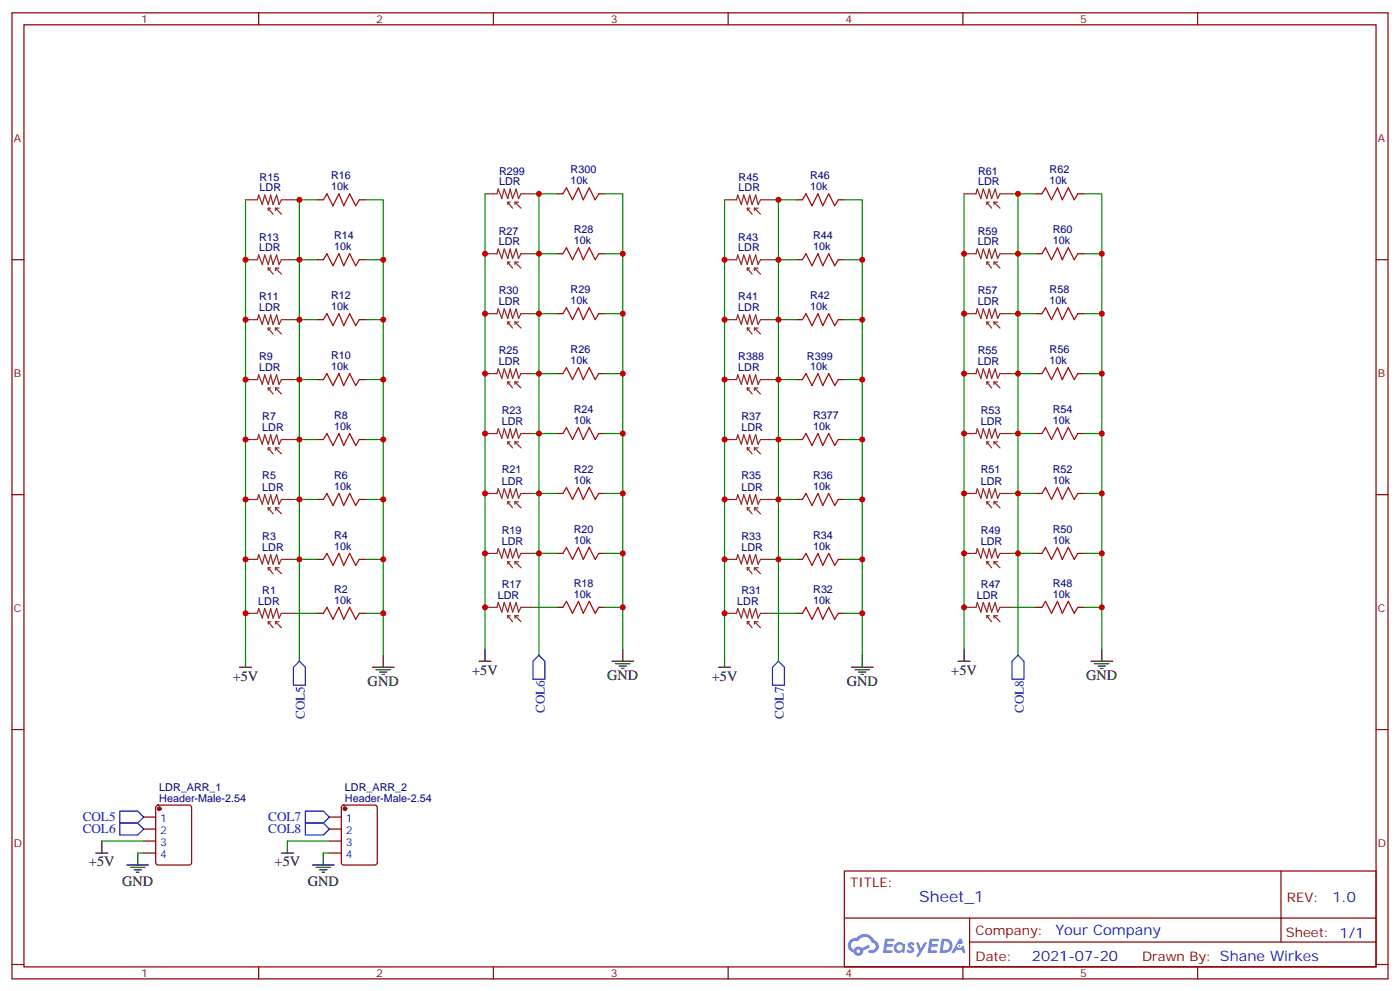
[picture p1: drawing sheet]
<svg xmlns="http://www.w3.org/2000/svg" width="412mm" height="292mm" viewBox="0 0 412 292" stroke-linecap="round" stroke-linejoin="round" font-family="sans-serif">
<g fill="none" stroke="#870000" stroke-width=".35">
<path d="M3.5 3.8h405.4v284.3h-405.4zM7.1 7.3h398.2v277.3h-398.2zM76.2 3.8v3.5M145.3 3.8v3.5M214.5 3.8v3.5M283.6 3.8v3.5M352.8 3.8v3.5M3.5 76.4h3.6M405.3 76.4h3.6M3.5 145.6h3.6M405.3 145.6h3.6M3.5 214.7h3.6"/>
<path d="M405.3 214.7h3.6M248.7 256.4h156.6v28.2h-156.6zM377.3 256.4v20.9M248.7 270.2h156.5M285.6 277.3h119.6M285.6 270.2v14.1M3.5 283.9h3.6M76.2 284.6v3.5M145.3 284.6v3.5M214.5 284.6v3.5M283.6 284.6v3.5M352.8 284.6v3.5"/>
<path d="M405.3 283.9h3.6"/>
</g>
<g fill="#5487ff">
<path d="M267.7 277.5a1.22 1.22 0 0 1 1.7 .3l-.4 .6a.47 .47 0 0 0-.3-.4 .47 .47 0 0 0-.5 .2l.1 .2a1.14 1.14 0 0 1 .8 1.7 1.14 1.14 0 0 1-1.9 0l-.2-.2 .5-.5 .7 .4a.29 .29 0 0 0 .3-.2 .29 .29 0 0 0-.2-.4 1.04 1.04 0 0 1-.6-1.7z"/>
<path d="M260.7 276.3h2.4l.3 .2-.2 .5h-1.8l-.1 .9h1.5l.3 .4-.3 .3h-1.6l-.2 1.1 1.7 .1 .2 .3-.2 .3h-2.6z"/>
<path d="M273.8 276.3h2.4l.3 .2-.1 .5h-1.8l-.2 .9h1.6l.3 .4-.4 .3h-1.6l-.1 1.1 1.7 .1 .2 .3-.2 .3h-2.6z"/>
<path d="M282.6 276.3h.7l.3 1.2-.6 .4a.69 .69 0 0 0-1 .2 .69 .69 0 0 0 .4 1 .69 .69 0 0 0 .9-.6l.5-.3 .6 2.2h-.8l-.2-.8h-1.8l-.5 .8h-.8z"/>
<path d="M269.8 277.4h.8l.6 1.8 1.1-1.8h.9l-2.6 4.2h-.8l.9-1.6z"/>
<path d="M277.4 276.3l-.6 4.1h1.3a2.11 2.11 0 0 0 2.5-2.1 2.11 2.11 0 0 0-2.5-2zM278.1 277a1.39 1.39 0 0 1 1.7 1.4 1.39 1.39 0 0 1-1.8 1.3h-.3z"/>
<path d="M263.7 277.9a1.54 1.54 0 0 0-.1 2.2 1.54 1.54 0 0 0 2.2 .1l.6 .2 .3-2.3-.2-.2h-.4a1.49 1.49 0 0 0-2.4 0zM264 278.9a.94 .94 0 0 1 1.8 0 .94 .94 0 0 1-1.8 0z"/>
<path d="M250.4 276.7a2.18 2.18 0 0 0 1.1 3.7 1.44 1.44 0 0 0 1.6 .9 1.44 1.44 0 0 0 1.2-1.5l2-1-.5-.7-1.9 .9a1.47 1.47 0 0 0-2.4 .5 1.39 1.39 0 0 1-.7-2 1.39 1.39 0 0 1 2-.4 2.12 2.12 0 0 1 2.2-1.3 2.12 2.12 0 0 1 1.9 1.7 1.14 1.14 0 0 1 1.1 1.4 1.14 1.14 0 0 1-1.7 .7 .43 .43 0 0 0-.5 .4 .43 .43 0 0 0 .4 .5 1.98 1.98 0 0 0 2.5-1.3 1.98 1.98 0 0 0-1.2-2.5 3.1 3.1 0 0 0-5.3-.7l-.9 .1zM252.3 280a.55 .55 0 0 1 1.1 0 .55 .55 0 0 1-1.1 0z"/>
<circle cx="282.6" cy="278.4" r=".26"/>
</g>
<g fill="none" stroke="#a10000" stroke-width=".35">
<path d="M95.2 58.8l1.1-1.8 1.8 3.6 1.7-3.6 1.4 3.6 1.8-3.6 1.8 3.6 1-1.8M165.8 57l1.1-1.7 1.7 3.5 1.8-3.5 1.4 3.5 1.8-3.5 1.7 3.5 1.1-1.8M236.4 58.8l1-1.8 1.8 3.6 1.7-3.6 1.5 3.6 1.7-3.6 1.8 3.6 1-1.8M306.9 57l1.1-1.7 1.7 3.5 1.8-3.5 1.4 3.5 1.8-3.5 1.7 3.5 1.1-1.8M95.2 76.4l1.1-1.7 1.8 3.5 1.7-3.5 1.4 3.5 1.8-3.5 1.8 3.5 1-1.8M165.8 74.7l1.1-1.8 1.7 3.5 1.8-3.5 1.4 3.5 1.8-3.5 1.7 3.5 1.1-1.7M236.4 76.4l1-1.7 1.8 3.5 1.7-3.5 1.5 3.5 1.7-3.5 1.8 3.5 1-1.8M306.9 74.7l1.1-1.8 1.7 3.5 1.8-3.5 1.4 3.5 1.8-3.5 1.7 3.5 1.1-1.7M95.2 94.1l1.1-1.8 1.8 3.5 1.7-3.5 1.4 3.5 1.8-3.5 1.8 3.5 1-1.7M165.8 92.3l1.1-1.7 1.7 3.5 1.8-3.5 1.4 3.5 1.8-3.5 1.7 3.5 1.1-1.8M236.4 94.1l1-1.8 1.8 3.5 1.7-3.5 1.5 3.5 1.7-3.5 1.8 3.5 1-1.7M306.9 92.3l1.1-1.7 1.7 3.5 1.8-3.5 1.4 3.5 1.8-3.5 1.7 3.5 1.1-1.8"/>
<path d="M95.2 111.7l1.1-1.7 1.8 3.5 1.7-3.5 1.4 3.5 1.8-3.5 1.8 3.5 1-1.8M165.8 110l1.1-1.8 1.7 3.5 1.8-3.5 1.4 3.5 1.8-3.5 1.7 3.5 1.1-1.7M236.4 111.7l1-1.7 1.8 3.5 1.7-3.5 1.5 3.5 1.7-3.5 1.8 3.5 1-1.8M306.9 110l1.1-1.8 1.7 3.5 1.8-3.5 1.4 3.5 1.8-3.5 1.7 3.5 1.1-1.7M95.2 129.4l1.1-1.8 1.8 3.5 1.7-3.5 1.4 3.5 1.8-3.5 1.8 3.5 1-1.7M165.8 127.6l1.1-1.8 1.7 3.6 1.8-3.6 1.4 3.6 1.8-3.6 1.7 3.6 1.1-1.8M236.4 129.4l1-1.8 1.8 3.5 1.7-3.5 1.5 3.5 1.7-3.5 1.8 3.5 1-1.7M306.9 127.6l1.1-1.8 1.7 3.6 1.8-3.6 1.4 3.6 1.8-3.6 1.7 3.6 1.1-1.8M95.2 147l1.1-1.8 1.8 3.6 1.7-3.6 1.4 3.6 1.8-3.6 1.8 3.6 1-1.8M165.8 145.2l1.1-1.7 1.7 3.5 1.8-3.5 1.4 3.5 1.8-3.5 1.7 3.5 1.1-1.8M236.4 147l1-1.8 1.8 3.6 1.7-3.6 1.5 3.6 1.7-3.6 1.8 3.6 1-1.8M306.9 145.2l1.1-1.7 1.7 3.5 1.8-3.5 1.4 3.5 1.8-3.5 1.7 3.5 1.1-1.8"/>
<path d="M95.2 164.6l1.1-1.7 1.8 3.5 1.7-3.5 1.4 3.5 1.8-3.5 1.8 3.5 1-1.8M165.8 162.9l1.1-1.8 1.7 3.5 1.8-3.5 1.4 3.5 1.8-3.5 1.7 3.5 1.1-1.7M165.8 178.8l1.1-1.8 1.7 3.5 1.8-3.5 1.4 3.5 1.8-3.5 1.7 3.5 1.1-1.7M236.4 164.6l1-1.7 1.8 3.5 1.7-3.5 1.5 3.5 1.7-3.5 1.8 3.5 1-1.8M306.9 178.8l1.1-1.8 1.7 3.5 1.8-3.5 1.4 3.5 1.8-3.5 1.7 3.5 1.1-1.7M306.9 162.9l1.1-1.8 1.7 3.5 1.8-3.5 1.4 3.5 1.8-3.5 1.7 3.5 1.1-1.7M95.2 180.5l1.1-1.7 1.8 3.5 1.7-3.5 1.4 3.5 1.8-3.5 1.8 3.5 1-1.8M236.4 180.5l1-1.7 1.8 3.5 1.7-3.5 1.5 3.5 1.7-3.5 1.8 3.5 1-1.8"/>
</g>
<g fill="none" stroke="#870000" stroke-width=".35">
<path d="M93.5 58.8h1.7M105.8 58.8h1.8M164 57h1.8M176.4 57h1.8M234.6 58.8h1.8M246.9 58.8h1.8M305.2 57h1.7M317.5 57h1.8M93.5 76.4h1.7M105.8 76.4h1.8M164 74.7h1.8M176.4 74.7h1.8"/>
<path d="M234.6 76.4h1.8M246.9 76.4h1.8M305.2 74.7h1.7M317.5 74.7h1.8M93.5 94.1h1.7M105.8 94.1h1.8M164 92.3h1.8M176.4 92.3h1.8M234.6 94.1h1.8M246.9 94.1h1.8M305.2 92.3h1.7M317.5 92.3h1.8"/>
<path d="M93.5 111.7h1.7M105.8 111.7h1.8M164 110h1.8M176.4 110h1.8M234.6 111.7h1.8M246.9 111.7h1.8M305.2 110h1.7M317.5 110h1.8M93.5 129.4h1.7M105.8 129.4h1.8M164 127.6h1.8M176.4 127.6h1.8"/>
<path d="M234.6 129.4h1.8M246.9 129.4h1.8M305.2 127.6h1.7M317.5 127.6h1.8M93.5 147h1.7M105.8 147h1.8M164 145.2h1.8M176.4 145.2h1.8M234.6 147h1.8M246.9 147h1.8M305.2 145.2h1.7M317.5 145.2h1.8"/>
<path d="M93.5 164.6h1.7M105.8 164.6h1.8M164 162.9h1.8M164 178.8h1.8M176.4 162.9h1.8M176.4 178.8h1.8M234.6 164.6h1.8M246.9 164.6h1.8M305.2 162.9h1.7M305.2 178.8h1.7M317.5 162.9h1.8M317.5 178.8h1.8"/>
<path d="M93.5 180.5h1.7M105.8 180.5h1.8M234.6 180.5h1.8M246.9 180.5h1.8M46.1 237.2l.5-.2h9.1l.7 .4v16.5l-.4 .6-9.4 .1-.7-.5v-16.4zM100.8 237.2l.4-.2h9.2l.7 .4v16.5l-.4 .6-9.5 .1-.6-.5-.1-16.4zM42.3 240.5h3.6M42.3 244h3.6M42.3 247.5h3.6M42.3 251.1h3.6M97 240.5h3.5M97 244h3.5"/>
<path d="M97 247.5h3.5M97 251.1h3.5"/>
</g>
<g fill="none" stroke="#8c2424" stroke-width=".35">
<path d="M72.3 58.8h3.5l.4-1.4 1.1 2.8 .7-2.8 1 2.8 .7-2.8 .7 2.8 1.1-2.8 .7 2.8 .7-1.4h3.5M142.9 57h3.5l.4-1.4 1 2.9 .7-2.9 1.1 2.9 .7-2.9 .7 2.9 1-2.9 .8 2.9 .7-1.5h3.5M149.6 59.5v.7M149.6 59.5h.7M149.6 59.5l1.4 1.8M151.7 59.5v.7M151.7 59.5l1.8 1.8M151.7 59.5h1.1M213.4 58.8h3.6l.3-1.4 1.1 2.8 .7-2.8 1 2.8 .7-2.8 .7 2.8 1.1-2.8 .7 2.8 .7-1.4h3.5M284 57h3.5l.4-1.4 1 2.9 .7-2.9 1.1 2.9 .7-2.9 .7 2.9 1.1-2.9 .7 2.9 .7-1.5h3.5M290.7 59.5h.7M290.7 59.5v.7"/>
<path d="M290.7 59.5l1.4 1.8M292.8 59.5h1.1M292.8 59.5v.7M292.8 59.5l1.8 1.8M72.3 76.4h3.5l.4-1.4 1.1 2.9 .7-2.9 1 2.9 .7-2.9 .7 2.9 1.1-2.9 .7 2.9 .7-1.5h3.5M79 61.3v.7M79 78.9v.7M79 78.9h.7M79 78.9l1.4 1.8M79 61.3h.7M79 61.3l1.4 1.7M81.1 61.3v.7"/>
<path d="M81.1 78.9v.7M81.1 78.9l1.8 1.8M81.1 78.9h1.1M81.1 61.3l1.8 1.7M81.1 61.3h1.1M142.9 74.7h3.5l.4-1.4 1 2.8 .7-2.8 1.1 2.8 .7-2.8 .7 2.8 1-2.8 .8 2.8 .7-1.4h3.5M149.6 77.2v.7M149.6 77.2h.7M149.6 77.2l1.4 1.7M151.7 77.2v.7M151.7 77.2l1.8 1.7M151.7 77.2h1.1"/>
<path d="M213.4 76.4h3.6l.3-1.4 1.1 2.9 .7-2.9 1 2.9 .7-2.9 .7 2.9 1.1-2.9 .7 2.9 .7-1.5h3.5M220.1 78.9h.7M220.1 61.3h.7M220.1 61.3v.7M220.1 78.9v.7M220.1 61.3l1.4 1.7M220.1 78.9l1.4 1.8M222.2 78.9h1.1M222.2 61.3h1.1M222.2 61.3v.7M222.2 78.9v.7M222.2 61.3l1.8 1.7"/>
<path d="M222.2 78.9l1.8 1.8M284 74.7h3.5l.4-1.4 1 2.8 .7-2.8 1.1 2.8 .7-2.8 .7 2.8 1.1-2.8 .7 2.8 .7-1.4h3.5M290.7 77.2h.7M290.7 77.2v.7M290.7 77.2l1.4 1.7M292.8 77.2h1.1M292.8 77.2v.7M292.8 77.2l1.8 1.7M72.3 94.1h3.5l.4-1.4 1.1 2.8 .7-2.8 1 2.8 .7-2.8 .7 2.8 1.1-2.8 .7 2.8 .7-1.4h3.5M79 96.6v.7M79 96.6h.7M79 96.6l1.4 1.7"/>
<path d="M81.1 96.6v.7M81.1 96.6l1.8 1.7M81.1 96.6h1.1M142.9 92.3h3.5l.4-1.4 1 2.8 .7-2.8 1.1 2.8 .7-2.8 .7 2.8 1-2.8 .8 2.8 .7-1.4h3.5M149.6 94.8v.7M149.6 94.8h.7M149.6 94.8l1.4 1.8M151.7 94.8v.7M151.7 94.8l1.8 1.8M151.7 94.8h1.1M213.4 94.1h3.6l.3-1.4 1.1 2.8 .7-2.8 1 2.8 .7-2.8 .7 2.8 1.1-2.8 .7 2.8 .7-1.4h3.5M220.1 96.6h.7"/>
<path d="M220.1 96.6v.7M220.1 96.6l1.4 1.7M222.2 96.6h1.1M222.2 96.6v.7M222.2 96.6l1.8 1.7M284 92.3h3.5l.4-1.4 1 2.8 .7-2.8 1.1 2.8 .7-2.8 .7 2.8 1.1-2.8 .7 2.8 .7-1.4h3.5M290.7 94.8h.7M290.7 94.8v.7M290.7 94.8l1.4 1.8M292.8 94.8h1.1M292.8 94.8v.7M292.8 94.8l1.8 1.8"/>
<path d="M72.3 111.7h3.5l.4-1.4 1.1 2.8 .7-2.8 1 2.8 .7-2.8 .7 2.8 1.1-2.8 .7 2.8 .7-1.4h3.5M79 114.2v.7M79 114.2h.7M79 114.2l1.4 1.8M81.1 114.2v.7M81.1 114.2l1.8 1.8M81.1 114.2h1.1M142.9 110h3.5l.4-1.5 1 2.9 .7-2.9 1.1 2.9 .7-2.9 .7 2.9 1-2.9 .8 2.9 .7-1.4h3.5M149.6 112.4h.7M149.6 112.4l1.4 1.8M149.6 112.4v.7M151.7 112.4l1.8 1.8"/>
<path d="M151.7 112.4v.7M151.7 112.4h1.1M213.4 111.7h3.6l.3-1.4 1.1 2.8 .7-2.8 1 2.8 .7-2.8 .7 2.8 1.1-2.8 .7 2.8 .7-1.4h3.5M220.1 114.2h.7M220.1 114.2l1.4 1.8M220.1 114.2v.7M222.2 114.2h1.1M222.2 114.2l1.8 1.8M222.2 114.2v.7M284 110h3.5l.4-1.5 1 2.9 .7-2.9 1.1 2.9 .7-2.9 .7 2.9 1.1-2.9 .7 2.9 .7-1.4h3.5M290.7 112.4h.7M290.7 112.4v.7"/>
<path d="M290.7 112.4l1.4 1.8M292.8 112.4h1.1M292.8 112.4v.7M292.8 112.4l1.8 1.8M72.3 129.4h3.5l.4-1.4 1.1 2.8 .7-2.8 1 2.8 .7-2.8 .7 2.8 1.1-2.8 .7 2.8 .7-1.4h3.5M79 131.8v.7M79 131.8h.7M79 131.8l1.4 1.8M81.1 131.8v.7M81.1 131.8l1.8 1.8M81.1 131.8h1.1M142.9 127.6h3.5l.4-1.4 1 2.8 .7-2.8 1.1 2.8 .7-2.8 .7 2.8 1-2.8 .8 2.8 .7-1.4h3.5"/>
<path d="M149.6 130.1v.7M149.6 130.1h.7M149.6 130.1l1.4 1.7M151.7 130.1v.7M151.7 130.1l1.8 1.7M151.7 130.1h1.1M213.4 129.4h3.6l.3-1.4 1.1 2.8 .7-2.8 1 2.8 .7-2.8 .7 2.8 1.1-2.8 .7 2.8 .7-1.4h3.5M220.1 131.8h.7M220.1 131.8v.7M220.1 131.8l1.4 1.8M222.2 131.8h1.1M222.2 131.8v.7"/>
<path d="M222.2 131.8l1.8 1.8M284 127.6h3.5l.4-1.4 1 2.8 .7-2.8 1.1 2.8 .7-2.8 .7 2.8 1.1-2.8 .7 2.8 .7-1.4h3.5M290.7 130.1h.7M290.7 130.1v.7M290.7 130.1l1.4 1.7M292.8 130.1h1.1M292.8 130.1v.7M292.8 130.1l1.8 1.7M72.3 147h3.5l.4-1.4 1.1 2.8 .7-2.8 1 2.8 .7-2.8 .7 2.8 1.1-2.8 .7 2.8 .7-1.4h3.5M79 149.5v.7M79 149.5h.7M79 149.5l1.4 1.7"/>
<path d="M81.1 149.5v.7M81.1 149.5l1.8 1.7M81.1 149.5h1.1M142.9 145.2h3.5l.4-1.4 1 2.8 .7-2.8 1.1 2.8 .7-2.8 .7 2.8 1-2.8 .8 2.8 .7-1.4h3.5M149.6 147.7v.7M149.6 147.7h.7M149.6 147.7l1.4 1.8M151.7 147.7v.7M151.7 147.7l1.8 1.8M151.7 147.7h1.1M213.4 147h3.6l.3-1.4 1.1 2.8 .7-2.8 1 2.8 .7-2.8 .7 2.8 1.1-2.8 .7 2.8 .7-1.4h3.5M220.1 149.5h.7"/>
<path d="M220.1 149.5v.7M220.1 149.5l1.4 1.7M222.2 149.5h1.1M222.2 149.5v.7M222.2 149.5l1.8 1.7M284 145.2h3.5l.4-1.4 1 2.8 .7-2.8 1.1 2.8 .7-2.8 .7 2.8 1.1-2.8 .7 2.8 .7-1.4h3.5M290.7 147.7h.7M290.7 147.7v.7M290.7 147.7l1.4 1.8M292.8 147.7h1.1M292.8 147.7v.7M292.8 147.7l1.8 1.8"/>
<path d="M72.3 164.6h3.5l.4-1.4 1.1 2.9 .7-2.9 1 2.9 .7-2.9 .7 2.9 1.1-2.9 .7 2.9 .7-1.5h3.5M79 167.1v.7M79 167.1h.7M79 167.1l1.4 1.8M81.1 167.1v.7M81.1 167.1l1.8 1.8M81.1 167.1h1.1M142.9 162.9h3.5l.4-1.4 1 2.8 .7-2.8 1.1 2.8 .7-2.8 .7 2.8 1-2.8 .8 2.8 .7-1.4h3.5M142.9 178.8h3.5l.4-1.5 1 2.9 .7-2.9 1.1 2.9 .7-2.9 .7 2.9 1-2.9 .8 2.9 .7-1.4h3.5M149.6 165.3v.8M149.6 165.3h.7M149.6 165.3l1.4 1.8"/>
<path d="M151.7 165.3v.8M151.7 165.3l1.8 1.8M151.7 165.3h1.1M213.4 164.6h3.6l.3-1.4 1.1 2.9 .7-2.9 1 2.9 .7-2.9 .7 2.9 1.1-2.9 .7 2.9 .7-1.5h3.5M220.1 167.1h.7M220.1 167.1v.7M220.1 167.1l1.4 1.8M222.2 167.1h1.1M222.2 167.1v.7M222.2 167.1l1.8 1.8M284 162.9h3.5l.4-1.4 1 2.8 .7-2.8 1.1 2.8 .7-2.8 .7 2.8 1.1-2.8 .7 2.8 .7-1.4h3.5M284 178.8h3.5l.4-1.5 1 2.9 .7-2.9 1.1 2.9 .7-2.9 .7 2.9 1.1-2.9 .7 2.9 .7-1.4h3.5"/>
<path d="M290.7 165.3h.7M290.7 165.3v.8M290.7 165.3l1.4 1.8M292.8 165.3h1.1M292.8 165.3v.8M292.8 165.3l1.8 1.8M72.3 180.5h3.5l.4-1.4 1.1 2.8 .7-2.8 1 2.8 .7-2.8 .7 2.8 1.1-2.8 .7 2.8 .7-1.4h3.5M79 183h.7M79 183l1.4 1.7M79 183v.7M81.1 183l1.8 1.7M81.1 183v.7"/>
<path d="M81.1 183h1.1M149.6 181.2v.7M149.6 181.2h.7M149.6 181.2l1.4 1.8M151.7 181.2v.7M151.7 181.2l1.8 1.8M151.7 181.2h1.1M213.4 180.5h3.6l.3-1.4 1.1 2.8 .7-2.8 1 2.8 .7-2.8 .7 2.8 1.1-2.8 .7 2.8 .7-1.4h3.5M220.1 183l1.4 1.7M220.1 183h.7M220.1 183v.7M222.2 183h1.1"/>
<path d="M222.2 183v.7M222.2 183l1.8 1.7M290.7 181.2h.7M290.7 181.2l1.4 1.8M290.7 181.2v.7M292.8 181.2h1.1M292.8 181.2l1.8 1.8M292.8 181.2v.7"/>
</g>
<g fill="none" stroke="#008700" stroke-width=".35">
<path d="M72.3 58.8v134.1M86.4 58.8h7.1M88.2 58.8v135.8M107.6 58.8h5.3v134.1M142.9 57v134.1M157 57h7M158.7 57v135.9M178.2 57h5.2v134.1M213.4 58.8v134.1M227.5 58.8h7.1M229.3 58.8v135.8M248.7 58.8h5.3v134.1"/>
<path d="M284 57v134.1M298.1 57h7.1M299.9 57v135.9M319.3 57h5.3v134.1M86.4 76.4h7.1M107.6 76.4h5.3M157 74.7h7M178.2 74.7h5.2M227.5 76.4h7.1M248.7 76.4h5.3M298.1 74.7h7.1M319.3 74.7h5.3"/>
<path d="M86.4 94.1h7.1M107.6 94.1h5.3M157 92.3h7M178.2 92.3h5.2M227.5 94.1h7.1M248.7 94.1h5.3M298.1 92.3h7.1M319.3 92.3h5.3M86.4 111.7h7.1M107.6 111.7h5.3M157 110h7M178.2 110h5.2"/>
<path d="M227.5 111.7h7.1M248.7 111.7h5.3M298.1 110h7.1M319.3 110h5.3M86.4 129.4h7.1M107.6 129.4h5.3M157 127.6h7M178.2 127.6h5.2M227.5 129.4h7.1M248.7 129.4h5.3M298.1 127.6h7.1M319.3 127.6h5.3"/>
<path d="M86.4 147h7.1M107.6 147h5.3M157 145.2h7M178.2 145.2h5.2M227.5 147h7.1M248.7 147h5.3M298.1 145.2h7.1M319.3 145.2h5.3M86.4 164.6h7.1M107.6 164.6h5.3M157 178.8h7M157 162.9h7"/>
<path d="M178.2 178.8h5.2M178.2 162.9h5.2M227.5 164.6h7.1M248.7 164.6h5.3M298.1 178.8h7.1M298.1 162.9h7.1M319.3 178.8h5.3M319.3 162.9h5.3M86.4 180.5h7.1M107.6 180.5h5.3M227.5 180.5h7.1M248.7 180.5h5.3"/>
<path d="M30 247.5h12.3M40.6 251.1h1.7M84.7 247.5h12.3M95.2 251.1h1.8"/>
</g>
<path d="M88.2 194.6l1.8 1.8v5.3h-3.6v-5.3zM158.7 192.9l1.8 1.7v5.3h-3.5v-5.3zM229.3 194.6l1.8 1.8v5.3h-3.6v-5.3zM299.9 192.9l1.7 1.7v5.3h-3.5v-5.3zM35.3 238.7h5.3l1.7 1.8-1.7 1.8h-5.3zM90 238.7h5.2l1.8 1.8-1.8 1.8h-5.2zM35.3 242.3h5.3l1.7 1.7-1.7 1.8h-5.3zM90 242.3h5.2l1.8 1.7-1.8 1.8h-5.2z" fill="none" stroke="#00f" stroke-width=".35"/>
<g fill="none" stroke="#000" stroke-width=".35">
<path d="M70.6 196.4h3.5M72.3 192.9v3.5M109.7 196.4h6.4M110.8 197.1h4.2M111.8 197.8h2.1M112.5 198.5h.7M112.9 192.9v3.5M141.1 194.6h3.5M142.9 191.1v3.5M180.3 194.6h6.3M181.3 195.3h4.3M182.4 196h2.1"/>
<path d="M183.1 196.7h.7M183.4 191.1v3.5M211.7 196.4h3.5M213.4 192.9v3.5M250.8 196.4h6.4M251.9 197.1h4.2M252.9 197.8h2.2M253.6 198.5h.8M254 192.9v3.5M282.2 194.6h3.6M284 191.1v3.5M321.4 194.6h6.3"/>
<path d="M322.4 195.3h4.3M323.5 196h2.1M324.2 196.7h.7M324.6 191.1v3.5M28.2 251.1h3.5M30 247.5v3.6M37.4 254.6h6.3M38.5 255.3h4.2M39.5 256h2.1M40.2 256.7h.7M40.6 251.1v3.5M82.9 251.1h3.5"/>
<path d="M84.7 247.5v3.6M92.1 254.6h6.3M93.1 255.3h4.3M94.2 256h2.1M94.9 256.7h.7M95.2 251.1v3.5"/>
</g>
<g fill="#870000" stroke="#870000" stroke-width=".35">
<circle cx="46.9" cy="238" r=".53"/>
<circle cx="101.6" cy="238" r=".53"/>
</g>
<g fill="#c00">
<circle cx="112.9" cy="180.5" r=".88"/>
<circle cx="112.9" cy="164.6" r=".88"/>
<circle cx="112.9" cy="76.4" r=".88"/>
<circle cx="112.9" cy="94.1" r=".88"/>
<circle cx="112.9" cy="111.7" r=".88"/>
<circle cx="112.9" cy="129.4" r=".88"/>
<circle cx="112.9" cy="147" r=".88"/>
<circle cx="183.4" cy="178.8" r=".88"/>
<circle cx="183.4" cy="162.9" r=".88"/>
<circle cx="183.4" cy="74.7" r=".88"/>
<circle cx="183.4" cy="92.3" r=".88"/>
<circle cx="183.4" cy="110" r=".88"/>
<circle cx="183.4" cy="127.6" r=".88"/>
<circle cx="183.4" cy="145.2" r=".88"/>
<circle cx="142.9" cy="74.7" r=".88"/>
<circle cx="142.9" cy="92.3" r=".88"/>
<circle cx="142.9" cy="110" r=".88"/>
<circle cx="142.9" cy="127.6" r=".88"/>
<circle cx="142.9" cy="145.2" r=".88"/>
<circle cx="142.9" cy="178.8" r=".88"/>
<circle cx="142.9" cy="162.9" r=".88"/>
<circle cx="158.8" cy="162.9" r=".88"/>
<circle cx="158.8" cy="145.2" r=".88"/>
<circle cx="158.8" cy="127.6" r=".88"/>
<circle cx="158.8" cy="110" r=".88"/>
<circle cx="158.8" cy="92.3" r=".88"/>
<circle cx="158.8" cy="57" r=".88"/>
<circle cx="158.8" cy="74.7" r=".88"/>
<circle cx="88.2" cy="76.4" r=".88"/>
<circle cx="88.2" cy="58.8" r=".88"/>
<circle cx="88.2" cy="94.1" r=".88"/>
<circle cx="88.2" cy="111.7" r=".88"/>
<circle cx="88.2" cy="129.4" r=".88"/>
<circle cx="88.2" cy="147" r=".88"/>
<circle cx="88.2" cy="164.6" r=".88"/>
<circle cx="72.3" cy="164.6" r=".88"/>
<circle cx="72.3" cy="180.5" r=".88"/>
<circle cx="72.3" cy="147" r=".88"/>
<circle cx="72.3" cy="129.4" r=".88"/>
<circle cx="72.3" cy="111.7" r=".88"/>
<circle cx="72.3" cy="94.1" r=".88"/>
<circle cx="72.3" cy="76.4" r=".88"/>
<circle cx="213.4" cy="76.4" r=".88"/>
<circle cx="213.4" cy="94.1" r=".88"/>
<circle cx="213.4" cy="111.7" r=".88"/>
<circle cx="213.4" cy="129.4" r=".88"/>
<circle cx="213.4" cy="147" r=".88"/>
<circle cx="213.4" cy="180.5" r=".88"/>
<circle cx="213.4" cy="164.6" r=".88"/>
<circle cx="229.3" cy="164.6" r=".88"/>
<circle cx="229.3" cy="147" r=".88"/>
<circle cx="229.3" cy="129.4" r=".88"/>
<circle cx="229.3" cy="111.7" r=".88"/>
<circle cx="229.3" cy="94.1" r=".88"/>
<circle cx="229.3" cy="58.8" r=".88"/>
<circle cx="229.3" cy="76.4" r=".88"/>
<circle cx="299.9" cy="74.7" r=".88"/>
<circle cx="299.9" cy="57" r=".88"/>
<circle cx="299.9" cy="92.3" r=".88"/>
<circle cx="299.9" cy="110" r=".88"/>
<circle cx="299.9" cy="127.6" r=".88"/>
<circle cx="299.9" cy="145.2" r=".88"/>
<circle cx="299.9" cy="162.9" r=".88"/>
<circle cx="284" cy="162.9" r=".88"/>
<circle cx="284" cy="178.8" r=".88"/>
<circle cx="284" cy="145.2" r=".88"/>
<circle cx="284" cy="127.6" r=".88"/>
<circle cx="284" cy="110" r=".88"/>
<circle cx="284" cy="92.3" r=".88"/>
<circle cx="284" cy="74.7" r=".88"/>
<circle cx="324.6" cy="145.2" r=".88"/>
<circle cx="324.6" cy="127.6" r=".88"/>
<circle cx="324.6" cy="110" r=".88"/>
<circle cx="324.6" cy="92.3" r=".88"/>
<circle cx="324.6" cy="74.7" r=".88"/>
<circle cx="324.6" cy="162.9" r=".88"/>
<circle cx="324.6" cy="178.8" r=".88"/>
<circle cx="254" cy="147" r=".88"/>
<circle cx="254" cy="129.4" r=".88"/>
<circle cx="254" cy="111.7" r=".88"/>
<circle cx="254" cy="94.1" r=".88"/>
<circle cx="254" cy="76.4" r=".88"/>
<circle cx="254" cy="164.6" r=".88"/>
<circle cx="254" cy="180.5" r=".88"/>
</g>
<text font-size="4.6" fill="#00f" x="270.8" y="265.4">Sheet_1</text>
<g font-size="4.2">
<text x="68.5" y="200.3">+5V</text>
<text x="108.3" y="202">GND</text>
<text x="139.1" y="198.5">+5V</text>
<text x="178.9" y="200.3">GND</text>
<text x="209.6" y="200.3">+5V</text>
<text x="249.4" y="202">GND</text>
<text x="280.2" y="198.5">+5V</text>
<text x="320" y="200.3">GND</text>
<text x="26.2" y="255">+5V</text>
<text x="80.9" y="255">+5V</text>
<text x="36" y="260.7">GND</text>
<text x="90.7" y="260.7">GND</text>
</g>
<g font-size="4.2" fill="#00f">
<text x="392.5" y="265.6">1.0</text>
<text x="310.9" y="275.2">Your Company</text>
<text x="304" y="283">2021-07-20</text>
</g>
<g font-size="3.9" fill="#00f">
<text x="160.5" y="209.9" transform="rotate(-90 160.5 209.9)">COL6</text>
<text x="301.6" y="209.9" transform="rotate(-90 301.6 209.9)">COL8</text>
<text x="89.8" y="211.6" transform="rotate(-90 89.8 211.6)">COL5</text>
<text x="230.9" y="211.6" transform="rotate(-90 230.9 211.6)">COL7</text>
<text x="24.4" y="241.8">COL5</text>
<text x="24.4" y="245.3">COL6</text>
<text x="79" y="245.3">COL8</text>
<text x="79" y="241.8">COL7</text>
</g>
<g font-size="3.9" fill="#800">
<text x="250.5" y="260.9">TITLE:</text>
<text x="379.1" y="265.6">REV:</text>
<text x="287.4" y="275.1">Company:</text>
<text x="378.7" y="275.8">Sheet: 1/1</text>
<text x="287.4" y="282.8">Date:</text>
<text x="336.4" y="282.9">Drawn By: Shane Wirkes</text>
</g>
<g font-size="3.2" fill="#800">
<text x="41.6" y="6.8">1</text>
<text x="110.8" y="6.8">2</text>
<text x="179.9" y="6.8">3</text>
<text x="249.1" y="6.8">4</text>
<text x="318.2" y="6.8">5</text>
<text x="4.1" y="41.9">A</text>
<text x="405.9" y="41.9">A</text>
<text x="4.1" y="111">B</text>
<text x="405.9" y="111">B</text>
<text x="4.1" y="180.2">C</text>
<text x="405.9" y="180.2">C</text>
<text x="4.1" y="249.3">D</text>
<text x="405.9" y="249.3">D</text>
<text x="41.6" y="287.6">1</text>
<text x="110.8" y="287.6">2</text>
<text x="179.9" y="287.6">3</text>
<text x="249.1" y="287.6">4</text>
<text x="318.2" y="287.6">5</text>
</g>
<g font-size="3.2" fill="#000080">
<text x="76.5" y="53.2">R15</text>
<text x="97.5" y="52.8">R16</text>
<text x="147" y="51.4">R299</text>
<text x="168.1" y="51">R300</text>
<text x="217.6" y="53.2">R45</text>
<text x="238.6" y="52.8">R46</text>
<text x="288.1" y="51.4">R61</text>
<text x="309.2" y="51">R62</text>
<text x="76.5" y="56.3">LDR</text>
<text x="97.5" y="56">10k</text>
<text x="147" y="54.6">LDR</text>
<text x="168.1" y="54.2">10k</text>
<text x="217.6" y="56.3">LDR</text>
<text x="238.6" y="56">10k</text>
<text x="288.1" y="54.6">LDR</text>
<text x="309.2" y="54.2">10k</text>
<text x="76.4" y="70.8">R13</text>
<text x="98.4" y="70.4">R14</text>
<text x="146.9" y="69">R27</text>
<text x="169" y="71.9">10k</text>
<text x="169" y="68.7">R28</text>
<text x="217.5" y="70.8">R43</text>
<text x="239.5" y="70.4">R44</text>
<text x="288" y="69">R59</text>
<text x="310.1" y="71.9">10k</text>
<text x="310.1" y="68.7">R60</text>
<text x="76.4" y="74">LDR</text>
<text x="98.4" y="73.6">10k</text>
<text x="146.9" y="72.2">LDR</text>
<text x="217.5" y="74">LDR</text>
<text x="239.5" y="73.6">10k</text>
<text x="288" y="72.2">LDR</text>
<text x="76.4" y="88.4">R11</text>
<text x="97.5" y="88.1">R12</text>
<text x="146.9" y="89.9">LDR</text>
<text x="146.9" y="86.7">R30</text>
<text x="168.1" y="89.5">10k</text>
<text x="168.1" y="86.3">R29</text>
<text x="217.5" y="88.4">R41</text>
<text x="238.6" y="88.1">R42</text>
<text x="288" y="89.9">LDR</text>
<text x="288" y="86.7">R57</text>
<text x="309.2" y="89.5">10k</text>
<text x="309.2" y="86.3">R58</text>
<text x="76.4" y="91.6">LDR</text>
<text x="97.5" y="91.3">10k</text>
<text x="217.5" y="91.6">LDR</text>
<text x="238.6" y="91.3">10k</text>
<text x="76.4" y="106.1">R9</text>
<text x="97.5" y="105.7">R10</text>
<text x="146.9" y="107.5">LDR</text>
<text x="146.9" y="104.3">R25</text>
<text x="168.1" y="107.1">10k</text>
<text x="168.1" y="104">R26</text>
<text x="217.5" y="106.1">R388</text>
<text x="237.7" y="105.8">R399</text>
<text x="288" y="107.5">LDR</text>
<text x="288" y="104.3">R55</text>
<text x="309.2" y="107.1">10k</text>
<text x="309.2" y="104">R56</text>
<text x="76.4" y="109.3">LDR</text>
<text x="97.5" y="108.9">10k</text>
<text x="217.5" y="109.3">LDR</text>
<text x="238.6" y="108.9">10k</text>
<text x="77.3" y="123.7">R7</text>
<text x="98.4" y="123.4">R8</text>
<text x="147.8" y="125.1">LDR</text>
<text x="147.8" y="122">R23</text>
<text x="169" y="124.8">10k</text>
<text x="169" y="121.6">R24</text>
<text x="218.4" y="123.7">R37</text>
<text x="239.5" y="123.4">R377</text>
<text x="288.9" y="125.1">LDR</text>
<text x="288.9" y="122">R53</text>
<text x="310.1" y="124.8">10k</text>
<text x="310.1" y="121.6">R54</text>
<text x="77.3" y="126.9">LDR</text>
<text x="98.4" y="126.5">10k</text>
<text x="218.4" y="126.9">LDR</text>
<text x="239.5" y="126.5">10k</text>
<text x="77.3" y="141.1">R5</text>
<text x="98.4" y="141">R6</text>
<text x="147.8" y="142.8">LDR</text>
<text x="147.8" y="139.4">R21</text>
<text x="169" y="142.4">10k</text>
<text x="169" y="139.2">R22</text>
<text x="218.4" y="141.1">R35</text>
<text x="239.5" y="141">R36</text>
<text x="288.9" y="142.8">LDR</text>
<text x="288.9" y="139.4">R51</text>
<text x="310.1" y="142.4">10k</text>
<text x="310.1" y="139.2">R52</text>
<text x="77.3" y="144.5">LDR</text>
<text x="98.4" y="144.2">10k</text>
<text x="218.4" y="144.5">LDR</text>
<text x="239.5" y="144.2">10k</text>
<text x="77.3" y="159">R3</text>
<text x="98.4" y="161.8">10k</text>
<text x="98.4" y="158.6">R4</text>
<text x="147.8" y="160.4">LDR</text>
<text x="147.8" y="157.2">R19</text>
<text x="169" y="160.1">10k</text>
<text x="169" y="156.9">R20</text>
<text x="218.4" y="159">R33</text>
<text x="239.5" y="161.8">10k</text>
<text x="239.5" y="158.6">R34</text>
<text x="288.9" y="160.4">LDR</text>
<text x="288.9" y="157.2">R49</text>
<text x="310.1" y="160.1">10k</text>
<text x="310.1" y="156.9">R50</text>
<text x="77.3" y="162.2">LDR</text>
<text x="218.4" y="162.2">LDR</text>
<text x="147.8" y="173.1">R17</text>
<text x="169" y="172.8">R18</text>
<text x="288.9" y="173.1">R47</text>
<text x="310.1" y="172.8">R48</text>
<text x="76.1" y="178">LDR</text>
<text x="77.3" y="174.9">R1</text>
<text x="98.4" y="177.7">10k</text>
<text x="98.4" y="174.5">R2</text>
<text x="146.6" y="176.3">LDR</text>
<text x="169" y="175.9">10k</text>
<text x="217.2" y="178">LDR</text>
<text x="218.4" y="174.9">R31</text>
<text x="239.5" y="177.7">10k</text>
<text x="239.6" y="174.5">R32</text>
<text x="287.7" y="176.3">LDR</text>
<text x="310.1" y="175.9">10k</text>
<text x="46.9" y="232.7">LDR_ARR_1</text>
<text x="101.6" y="232.7">LDR_ARR_2</text>
<text x="46.9" y="235.9">Header-Male-2.54</text>
<text x="101.6" y="235.9">Header-Male-2.54</text>
</g>
<g font-size="3.2" fill="#00f">
<text x="47.2" y="241.9">1</text>
<text x="47.2" y="245.4">2</text>
<text x="101.8" y="241.9">1</text>
<text x="101.8" y="245.4">2</text>
<text x="47.2" y="249">3</text>
<text x="101.8" y="249">3</text>
<text x="47.2" y="252.5">4</text>
<text x="101.8" y="252.5">4</text>
</g>
</svg>
